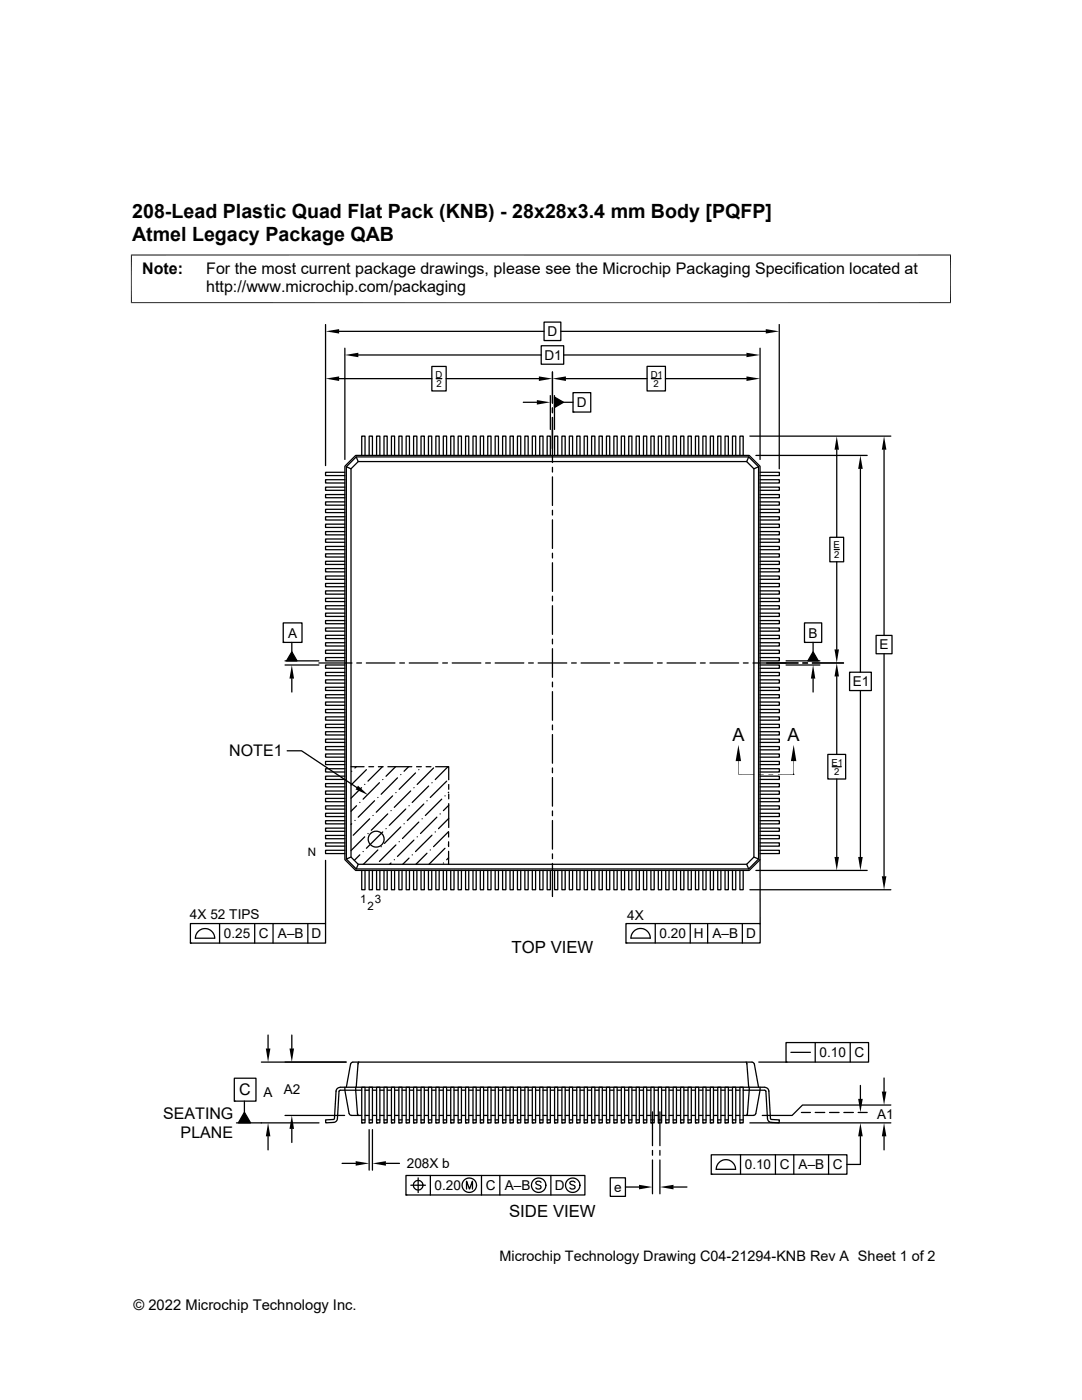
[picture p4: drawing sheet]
<svg xmlns="http://www.w3.org/2000/svg" width="216mm" height="279mm" viewBox="0 0 216 279" stroke-linecap="round" stroke-linejoin="round" font-family="sans-serif">
<g fill="none" stroke="#000" stroke-width=".25">
<path d="M65 64.8v28.1M67.7 75.6h18.5M67.7 66.1h40.9M68.8 69.5v22.2M71.5 70.8h36.5M86.2 73.1h2.8v4.9h-2.8zM87 75.6h1.2M89 75.6h18.5M108 69h4.5v3.7h-4.5zM108.6 64.3h3.3v3.7h-3.3zM109.8 79v6.7M110.2 74.2v6.3"/>
<path d="M110.6 79.2l1.8 1.1-1.8 1zM110.6 79v6.7M111.9 66.1h40.9M112.5 70.8h36.4M112.9 75.6h16.2M114.3 78.4h3.6v3.8h-3.6zM129.1 73.1h3.7v4.9h-3.7zM130 75.6h1.9M132.8 75.6h16.1M151.7 69.5v22.2M155.5 64.8v28.8M68.8 94.3h-3.8v.6h3.8"/>
<path d="M68.8 95.7h-3.8v.7h3.8M68.8 97.2h-3.8v.7h3.8M68.8 98.7h-3.8v.6h3.8M69.1 93.2l.9 .4M69.1 93.2l2-2h78.3l2 2v78.2l-2 2h-78.3l-2-2zM70 93.6l1.5-1.5h77.5l1.4 1.5v77.4l-1.4 1.5h-77.5l-1.5-1.5zM71 90.9h78.5l2.2 2.1v78.6l-2.2 2.1h-78.5l-2.2-2.1v-78.6zM71.1 91.2l.4 .9M72.2 90.9v-3.9h.6v3.9M73.7 90.9v-3.9h.6v3.9M75.1 90.9v-3.9h.7v3.9M76.6 90.9v-3.9h.7v3.9"/>
<path d="M78.1 90.9v-3.9h.6v3.9M79.6 90.9v-3.9h.6v3.9M81 90.9v-3.9h.7v3.9M82.5 90.9v-3.9h.7v3.9M84 90.9v-3.9h.7v3.9M85.5 90.9v-3.9h.6v3.9M87 90.9v-3.9h.6v3.9M88.5 90.9v-3.9h.6v3.9M89.9 90.9v-3.9h.7v3.9M91.4 90.9v-3.9h.7v3.9M92.9 90.9v-3.9h.6v3.9M94.4 90.9v-3.9h.6v3.9"/>
<path d="M95.8 90.9v-3.9h.7v3.9M97.3 90.9v-3.9h.7v3.9M98.8 90.9v-3.9h.7v3.9M100.3 90.9v-3.9h.6v3.9M101.8 90.9v-3.9h.6v3.9M103.3 90.9v-3.9h.6v3.9M104.4 80.3h2.7M104.7 90.9v-3.9h.7v3.9M106.2 90.9v-3.9h.7v3.9M107.7 90.9v-3.9h.7v3.9M109.2 90.9v-3.9h.6v3.9M110.2 93.3v.9"/>
<path d="M110.2 95.2v5.7M110.2 81.4v1M110.2 83.3v9M110.7 90.9v-3.9h.6v3.9M112.1 90.9v-3.9h.7v3.9M112.4 80.3h1.9M113.6 90.9v-3.9h.7v3.9M114.3 82.2h.1M115.1 90.9v-3.9h.6v3.9M116.6 90.9v-3.9h.6v3.9M118 90.9v-3.9h.7v3.9M119.5 90.9v-3.9h.7v3.9"/>
<path d="M121 90.9v-3.9h.7v3.9M122.5 90.9v-3.9h.6v3.9M124 90.9v-3.9h.6v3.9M125.5 90.9v-3.9h.6v3.9M126.9 90.9v-3.9h.7v3.9M128.4 90.9v-3.9h.7v3.9M129.9 90.9v-3.9h.6v3.9M131.4 90.9v-3.9h.6v3.9M132.8 90.9v-3.9h.7v3.9M134.3 90.9v-3.9h.7v3.9M135.8 90.9v-3.9h.7v3.9M137.3 90.9v-3.9h.6v3.9"/>
<path d="M138.8 90.9v-3.9h.6v3.9M140.3 90.9v-3.9h.6v3.9M141.7 90.9v-3.9h.7v3.9M143.2 90.9v-3.9h.6v3.9M144.7 90.9v-3.9h.6v3.9M146.2 90.9v-3.9h.6v3.9M147.6 90.9v-3.9h.7v3.9M149.4 91.2l-.4 .9M149.6 87h28.2M150.8 90.9h22.2M151.4 93.2l-1 .4M151.7 98.7h3.8v.6h-3.8"/>
<path d="M151.7 97.2h3.8v.7h-3.8M151.7 95.7h3.8v.7h-3.8M151.7 94.3h3.8v.6h-3.8M167 89.7v17.5M171.7 93.6v40.6M176.4 89.7v37.1M68.8 100.2h-3.8v.6h3.8M68.8 101.6h-3.8v.7h3.8M68.8 103.1h-3.8v.7h3.8M68.8 104.6h-3.8v.7h3.8M68.8 106.1h-3.8v.6h3.8M68.8 107.6h-3.8v.6h3.8"/>
<path d="M68.8 109.1h-3.8v.6h3.8M68.8 110.5h-3.8v.7h3.8M68.8 112h-3.8v.6h3.8M68.8 113.5h-3.8v.6h3.8M68.8 115h-3.8v.6h3.8M68.8 116.4h-3.8v.7h3.8M68.8 117.9h-3.8v.7h3.8M68.8 119.4h-3.8v.7h3.8M110.2 101.8v1M110.2 103.7v5.8M110.2 110.4v1M110.2 112.3v5.7"/>
<path d="M110.2 119v.9M151.7 119.4h3.8v.7h-3.8M151.7 117.9h3.8v.7h-3.8M151.7 116.4h3.8v.7h-3.8M151.7 115h3.8v.6h-3.8M151.7 113.5h3.8v.6h-3.8M151.7 112h3.8v.6h-3.8M151.7 110.5h3.8v.7h-3.8M151.7 109.1h3.8v.6h-3.8M151.7 107.6h3.8v.6h-3.8M151.7 106.1h3.8v.6h-3.8M151.7 104.6h3.8v.7h-3.8"/>
<path d="M151.7 103.1h3.8v.7h-3.8M151.7 101.6h3.8v.7h-3.8M151.7 100.2h3.8v.6h-3.8M165.6 107.2h2.7v4.9h-2.7zM166.5 109.7h1M167 112.1v17.5M56.5 124.3h3.8v3.9h-3.8zM56.5 128.2h.1M56.9 132.7h6.7M56.9 131.9h6.7M58.2 130.1l1.1 1.8h-2.1zM58.2 128.2v1.9"/>
<path d="M58.2 135.4v2.7M63.6 132.3h6.6M68.8 120.9h-3.8v.6h3.8M68.8 122.4h-3.8v.6h3.8M68.8 123.8h-3.8v.7h3.8M68.8 125.3h-3.8v.7h3.8M68.8 126.8h-3.8v.6h3.8M68.8 128.3h-3.8v.6h3.8M68.8 129.8h-3.8v.6h3.8M68.8 131.2h-3.8v.7h3.8M68.8 132.7h-3.8v.7h3.8M68.8 134.2h-3.8v.7h3.8"/>
<path d="M68.8 135.7h-3.8v.6h3.8M68.8 137.2h-3.8v.6h3.8M68.8 138.6h-3.8v.7h3.8M71.2 132.3h.9M73.1 132.3h5.7M79.8 132.3h.9M81.7 132.3h5.7M88.3 132.3h1M90.2 132.3h5.7M96.9 132.3h1M98.8 132.3h5.7M105.5 132.3h.9"/>
<path d="M107.4 132.3h5.7M110.2 120.9v5.7M110.2 127.6v.9M110.2 129.5v5.7M110.2 136.1v1M110.2 138v5.7M114 132.3h1M116 132.3h5.7M122.6 132.3h1M124.5 132.3h5.7M131.2 132.3h.9M133.1 132.3h5.7"/>
<path d="M139.8 132.3h.9M141.7 132.3h5.7M148.3 132.3h1M151.7 138.6h3.8v.7h-3.8M151.7 137.2h3.8v.6h-3.8M151.7 135.7h3.8v.6h-3.8M151.7 134.2h3.8v.7h-3.8M151.7 132.7h3.8v.7h-3.8M151.7 131.2h3.8v.7h-3.8M151.7 129.8h3.8v.6h-3.8M151.7 128.3h3.8v.6h-3.8M151.7 126.8h3.8v.6h-3.8"/>
<path d="M151.7 125.3h3.8v.7h-3.8M151.7 123.8h3.8v.7h-3.8M151.7 122.4h3.8v.6h-3.8M151.7 120.9h3.8v.6h-3.8M156.8 132.7h6.8M156.8 131.9h6.8M159.2 132.3h-9M160.2 132.3h.9M160.5 124.3h3.5v3.9h-3.5zM160.5 128.2h.1M162.1 132.3h6.2M162.2 130.1l1.1 1.8h-2.1z"/>
<path d="M162.2 128.2v1.9M162.2 135.4v2.7M167 135v15.6M169.5 134.2h4.4v3.6h-4.4zM171.7 137.8v33.2M174.8 126.8h3.2v3.7h-3.2zM176.4 130.5v44.4M57.3 149.8h2.9l11 7.4M68.8 140.1h-3.8v.7h3.8M68.8 141.6h-3.8v.6h3.8M68.8 143.1h-3.8v.6h3.8M68.8 144.5h-3.8v.7h3.8"/>
<path d="M68.8 146h-3.8v.7h3.8M68.8 147.5h-3.8v.7h3.8M68.8 149h-3.8v.6h3.8M68.8 150.5h-3.8v.6h3.8M68.8 152h-3.8v.6h3.8M68.8 153.4h-3.8v.7h3.8M68.8 154.9h-3.8v.7h3.8M68.8 156.4h-3.8v.6h3.8M68.8 157.9h-3.8v.6h3.8M68.8 159.3h-3.8v.7h3.8M70 153h2.6M70.2 153.9h.1"/>
<path d="M71.1 153l-.3 .3M72.1 157.2l-2.1 2.1M72.8 156.5h.1M73.1 153.6l-3.1 3.1M73.6 153h.9M74.7 159.8l-3.2 3.3M75.4 159.2h.1M75.5 153h1M75.7 156.2l-3.2 3.3M76.3 153l-2.9 2.9M76.4 155.6h.1M77.4 153h4.8"/>
<path d="M78.3 158.8l-3.2 3.3M78.9 153l-1.9 1.9M79 158.2h.1M79.3 155.2l-3.2 3.3M80 154.6h.1M81.5 153l-.9 .9M81.9 157.9l-3.2 3.2M82.6 157.2h.1M82.9 154.3l-3.2 3.2M83.1 153h1M83.6 153.6h.1M85 153h1"/>
<path d="M85.2 159.8h.1M85.5 156.9l-3.2 3.2M86.2 156.2h.1M86.5 153.3l-3.3 3.2M86.9 153h2.6v2.6M88.1 159.5l-3.2 3.3M88.8 158.8h.1M89.1 155.9l-3.2 3.3M89.4 153l-2.6 2.6M89.5 158.1v.1M89.5 156.6v.9M89.5 158.5v.9"/>
<path d="M110.2 144.7v.9M110.2 146.6v5.7M110.2 153.3v.9M110.2 155.2v5.7M151.7 159.3h3.8v.7h-3.8M151.7 157.9h3.8v.6h-3.8M151.7 156.4h3.8v.6h-3.8M151.7 154.9h3.8v.7h-3.8M151.7 153.4h3.8v.7h-3.8M151.7 152h3.8v.6h-3.8M151.7 150.5h3.8v.6h-3.8M151.7 149h3.8v.6h-3.8"/>
<path d="M151.7 147.5h3.8v.7h-3.8M151.7 146h3.8v.7h-3.8M151.7 144.5h3.8v.7h-3.8M151.7 143.1h3.8v.6h-3.8M151.7 141.6h3.8v.6h-3.8M151.7 140.1h3.8v.7h-3.8M158.4 154.5h.1M165.2 150.6h3.5v4.9h-3.5zM166.1 153h1.8M167 155.5v15.5M65 171.7v12.6M68.8 160.8h-3.8v.7h3.8"/>
<path d="M68.8 162.3h-3.8v.7h3.8M68.8 163.8h-3.8v.6h3.8M68.8 165.3h-3.8v.6h3.8M68.8 166.7h-3.8v.7h3.8M68.8 168.2h-3.8v.7h3.8M68.8 169.7h-3.8v.6h3.8M70 171l-.9 .4M70.2 164.4l-.2 .1M70.8 163.7h.1M71.1 160.8l-1.1 1.1M71.5 172.5l-.4 .9M71.8 160.1h.1"/>
<path d="M71.8 170.6l-1.1 1.1M72.2 173.7v3.9h.6v-3.9M72.5 169.9h.1M72.8 167l-2.8 2.8M73.4 166.3h.1M73.7 173.7v3.9h.6v-3.9M73.8 163.4l-3.3 3.3M74.4 162.8h.1M75.1 173.7v3.9h.7v-3.9M75.4 169.6l-2.9 2.9M76.1 169h.1M76.4 166l-3.3 3.3"/>
<path d="M76.6 173.7v3.9h.7v-3.9M77 165.4h.1M77.4 162.4l-3.3 3.3M78 161.8h.1M78 172.2l-.3 .3M78.1 173.7v3.9h.6v-3.9M78.7 171.6h.1M79 168.6l-3.3 3.3M79.6 173.7v3.9h.6v-3.9M79.7 168h.1M80 165l-3.3 3.3M80.6 164.4h.1"/>
<path d="M81 161.5l-3.3 3.2M81 173.7v3.9h.7v-3.9M81.6 160.8h.1M81.6 171.3l-1.2 1.2M82.3 170.6h.1M82.5 173.7v3.9h.7v-3.9M82.6 167.7l-3.3 3.2M83.2 167h.1M83.6 164.1l-3.3 3.2M84 173.7v3.9h.7v-3.9M84.2 163.4h.1M84.6 160.5l-3.3 3.2"/>
<path d="M85.2 170.3l-2.2 2.2M85.5 173.7v3.9h.6v-3.9M85.9 169.6h.1M86.2 166.7l-3.3 3.2M86.8 166h.1M87 173.7v3.9h.6v-3.9M87.2 163.1l-3.3 3.2M87.8 162.4h.1M88.5 173.7v3.9h.6v-3.9M88.5 172.2h.1M88.8 169.3l-3.2 3.2M89.5 168.6h.1"/>
<path d="M89.5 166l-3 3M89.5 171.2l-.4 .4M89.5 166.1v.9M89.5 168v1M89.5 169.9v2.6M89.5 160.7l-1 1.1M89.5 163.3l-2 2.1M89.5 160.4v4.7M89.9 173.7v3.9h.7v-3.9M91.4 173.7v3.9h.7v-3.9M92.9 173.7v3.9h.6v-3.9M94.4 173.7v3.9h.6v-3.9"/>
<path d="M95.8 173.7v3.9h.7v-3.9M97.3 173.7v3.9h.7v-3.9M98.8 173.7v3.9h.7v-3.9M100.3 173.7v3.9h.6v-3.9M101.8 173.7v3.9h.6v-3.9M103.3 173.7v3.9h.6v-3.9M104.7 173.7v3.9h.7v-3.9M106.2 173.7v3.9h.7v-3.9M107.7 173.7v3.9h.7v-3.9M109.2 173.7v3.9h.6v-3.9M110.2 161.8v1M110.2 163.7v5.8"/>
<path d="M110.2 170.4v1M110.2 172.3v6.6M110.7 173.7v3.9h.6v-3.9M112.1 173.7v3.9h.7v-3.9M113.6 173.7v3.9h.7v-3.9M115.1 173.7v3.9h.6v-3.9M116.6 173.7v3.9h.6v-3.9M118 173.7v3.9h.7v-3.9M119.5 173.7v3.9h.7v-3.9M121 173.7v3.9h.7v-3.9M122.5 173.7v3.9h.6v-3.9M124 173.7v3.9h.6v-3.9"/>
<path d="M125.5 173.7v3.9h.6v-3.9M126.9 173.7v3.9h.7v-3.9M128.4 173.7v3.9h.7v-3.9M129.9 173.7v3.9h.6v-3.9M131.4 173.7v3.9h.6v-3.9M132.8 173.7v3.9h.7v-3.9M134.3 173.7v3.9h.7v-3.9M135.8 173.7v3.9h.7v-3.9M137.3 173.7v3.9h.6v-3.9M138.8 173.7v3.9h.6v-3.9M140.3 173.7v3.9h.6v-3.9M141.7 173.7v3.9h.7v-3.9"/>
<path d="M143.2 173.7v3.9h.6v-3.9M144.7 173.7v3.9h.6v-3.9M146.2 173.7v3.9h.6v-3.9M147.6 173.7v3.9h.7v-3.9M149 172.5l.4 .9M149.6 177.6h28.2M150.4 171l1 .4M150.8 173.7h22.2M151.7 171.6v12.7M151.7 169.7h3.8v.6h-3.8M151.7 168.2h3.8v.7h-3.8M151.7 166.7h3.8v.7h-3.8"/>
<path d="M151.7 165.3h3.8v.6h-3.8M151.7 163.8h3.8v.6h-3.8M151.7 162.3h3.8v.7h-3.8M151.7 160.8h3.8v.7h-3.8M38 184.3h27v3.9h-27zM38 188.2h.1M39 187.2h3.8a1.93 1.93 0 0 0-1.9-1.9 1.93 1.93 0 0 0-1.9 1.9M43.8 184.3v3.9M50.8 184.3v3.9M54.5 184.3v3.9M61.4 184.3v3.9M124.9 184.3h26.8v3.9h-26.8z"/>
<path d="M124.9 188.2h.1M125.9 187.2h3.9a1.93 1.93 0 0 0-2-1.9 1.93 1.93 0 0 0-1.9 1.9M130.7 184.3v3.9M137.7 184.3v3.9M141.2 184.3v3.9M148.1 184.3v3.9M46.8 215.2h4.3v4.6h-4.3zM46.8 219.8h.1M48.8 219.8v2.2M52.2 212h16.9M53.5 206.6v2.7M58.2 206.6v2.7"/>
<path d="M67.1 217.8l-.4 5.4-.2 .2M67.1 217.8a.83 .83 0 0 1 .8-.8h84.7a.87 .87 0 0 1 .8 .8M68.8 217l.9 5.2M70 212.3l-.9 4.7M70.4 212l-.4 .3M70.4 212h79.7M71 217l.3 5.3 .2 .3M71.5 212.2l-.4 4.8M71.6 212l-.1 .2M72.2 217h.6v7.1h-.6zM72.2 217.6l-4.5 .1-.4 5.8-.6 .5-1.7 .1v-.6l1.5-.1M72.8 217.6h.9"/>
<path d="M73.7 217h.6v7.1h-.6zM74.3 217.6h.8M75.1 217h.7v7.1h-.7zM75.8 217.6h.8M76.6 217h.7v7.1h-.7zM77.3 217.6h.8M78.1 217h.6v7.1h-.6zM78.7 217.6h.9M79.6 217h.6v7.1h-.6zM80.2 217.6h.8M81 217h.7v7.1h-.7zM81.7 217.6h.8"/>
<path d="M82.5 217h.7v7.1h-.7zM83.2 217.6h.8M84 217h.7v7.1h-.7zM84.7 217.6h.8M85.5 217h.6v7.1h-.6zM86.1 217.6h.9M87 217h.6v7.1h-.6zM87.6 217.6h.9M88.5 217h.6v7.1h-.6zM89.1 217.6h.8M89.9 217h.7v7.1h-.7zM90.6 217.6h.8"/>
<path d="M91.4 217h.7v7.1h-.7zM92.1 217.6h.8M92.9 217h.6v7.1h-.6zM93.5 217.6h.9M94.4 217h.6v7.1h-.6zM95 217.6h.8M95.8 217h.7v7.1h-.7zM96.5 217.6h.8M97.3 217h.7v7.1h-.7zM98 217.6h.8M98.8 217h.7v7.1h-.7zM99.5 217.6h.8"/>
<path d="M100.3 217h.6v7.1h-.6zM100.9 217.6h.9M101.8 217h.6v7.1h-.6zM102.4 217.6h.9M103.3 217h.6v7.1h-.6zM103.9 217.6h.8M104.7 217h.7v7.1h-.7zM105.4 217.6h.8M106.2 217h.7v7.1h-.7zM106.9 217.6h.8M107.7 217h.7v7.1h-.7zM108.4 217.6h.8"/>
<path d="M109.2 217h.6v7.1h-.6zM109.8 217.6h.9M110.7 217h.6v7.1h-.6zM111.3 217.6h.8M112.1 217h.7v7.1h-.7zM112.8 217.6h.8M113.6 217h.7v7.1h-.7zM114.3 217.6h.8M115.1 217h.6v7.1h-.6zM115.7 217.6h.9M116.6 217h.6v7.1h-.6zM117.2 217.6h.8"/>
<path d="M118 217h.7v7.1h-.7zM118.7 217.6h.8M119.5 217h.7v7.1h-.7zM120.2 217.6h.8M121 217h.7v7.1h-.7zM121.7 217.6h.8M122.5 217h.6v7.1h-.6zM123.1 217.6h.9M124 217h.6v7.1h-.6zM124.6 217.6h.9M125.5 217h.6v7.1h-.6zM126.1 217.6h.8"/>
<path d="M126.9 217h.7v7.1h-.7zM127.6 217.6h.8M128.4 217h.7v7.1h-.7zM129.1 217.6h.8M129.9 217h.6v7.1h-.6zM130.5 217.6h.9M131.4 217h.6v7.1h-.6zM132 217.6h.8M132.8 217h.7v7.1h-.7zM133.5 217.6h.8M134.3 217h.7v7.1h-.7zM135 217.6h.8"/>
<path d="M135.8 217h.7v7.1h-.7zM136.5 217.6h.8M137.3 217h.6v7.1h-.6zM137.9 217.6h.9M138.8 217h.6v7.1h-.6zM139.4 217.6h.9M140.3 217h.6v7.1h-.6zM140.9 217.6h.8M141.7 217h.7v7.1h-.7zM142.4 217.6h.8M143.2 217h.6v7.1h-.6zM143.8 217.6h.9"/>
<path d="M144.7 217h.6v7.1h-.6zM145.3 217.6h.9M146.2 217h.6v7.1h-.6zM146.8 217.6h.8M147.6 217h.7v7.1h-.7zM148.3 217.6l4.5 .1 .4 5.8 .6 .5 1.7 .1v-.6l-1.5-.1-.2-.1-.4-5.5M148.9 212l.1 .2M149 212.2v.1M149 212.3l.4 4.7M149.5 217l-.4 5.3M150.1 212l.4 .3 .9 4.7M151.4 212h5.4"/>
<path d="M151.7 217l-.9 5.2-.4 .4M156.8 208.1h16.5v3.9h-16.5zM156.8 212h.1M157.8 210h3.9M162.7 208.1v3.9M169.7 208.1v3.9M171.7 216.6v2.7M176.4 215.1v2.7M47.2 224.1h16.4M48.8 222l1.2 2.1h-2.4zM53.5 226.8v2.7M56.9 222.6h11.9"/>
<path d="M58.2 225.3v2.7M68.3 232.2h2.7M69.7 222.2l.4 .4M70.1 222.6h2.1M72.2 224.1h.1M72.2 223.5h.6M72.8 222.6h.9M73.7 224.1h.1M73.7 223.5h.6M73.7 225.4v8.1M74.3 222.6h.8M74.3 225.4v8.1"/>
<path d="M75.1 224.1h.1M75.1 223.5h.7M75.8 222.6h.8M76.6 224.1h.1M76.6 223.5h.7M77 232.2h2.7M77.3 222.6h.8M78.1 224.1h.1M78.1 223.5h.6M78.7 222.6h.9M79.6 224.1h.1M79.6 223.5h.6"/>
<path d="M80.2 222.6h.8M81 234.6h35.7v3.9h-35.7zM81 238.5h.1M81 224.1h.1M81 223.5h.7M81.7 222.6h.8M82 236.5h2.9M82.5 224.1h.1M82.5 223.5h.7M83.2 222.6h.8M83.4 235.1v2.9M84 224.1h.1"/>
<path d="M84 223.5h.7M84.7 222.6h.8M85.5 224.1h.1M85.5 223.5h.6M85.9 234.6v3.9M86.1 222.6h.9M87 224.1h.1M87 223.5h.6M87.6 222.6h.9M88.5 224.1h.1M88.5 223.5h.6M89.1 222.6h.8"/>
<path d="M89.9 224.1h.1M89.9 223.5h.7M90.6 222.6h.8M91.4 224.1h.1M91.4 223.5h.7M92.1 222.6h.8M92.9 224.1h.1M92.9 223.5h.6M93.1 237.3v-1.6l.6 1.6 .6-1.6v1.6M93.5 222.6h.9M94.4 224.1h.1M94.4 223.5h.6"/>
<path d="M95 222.6h.8M95.8 224.1h.1M95.8 223.5h.7M96.1 234.6v3.9M96.5 222.6h.8M97.3 224.1h.1M97.3 223.5h.7M98 222.6h.8M98.8 224.1h.1M98.8 223.5h.7M99.5 222.6h.8M99.7 234.6v3.9"/>
<path d="M100.3 224.1h.1M100.3 223.5h.6M100.9 222.6h.9M101.8 224.1h.1M101.8 223.5h.6M102.4 222.6h.9M103.3 224.1h.1M103.3 223.5h.6M103.9 222.6h.8M104.7 224.1h.1M104.7 223.5h.7M105.4 222.6h.8"/>
<path d="M106.2 224.1h.1M106.2 223.5h.7M106.9 222.6h.8M107.7 224.1h.1M107.7 223.5h.7M107.9 236a.58 .58 0 0 0-.5-.3 .58 .58 0 0 0-.5 .4l.2 .2 .7 .3a.36 .36 0 0 1 0 .6 .69 .69 0 0 1-.9-.1M108.4 222.6h.8M109.2 224.1h.1M109.2 223.5h.6M109.8 222.6h.9M109.9 234.6v3.9M110.7 224.1h.1"/>
<path d="M110.7 223.5h.6M111.3 222.6h.8M112.1 224.1h.1M112.1 223.5h.7M112.8 222.6h.8M113.6 224.1h.1M113.6 223.5h.7M114.3 222.6h.8M114.7 236a.58 .58 0 0 0-.5-.3 .58 .58 0 0 0-.5 .4l.2 .2 .7 .3a.36 .36 0 0 1 0 .6 .69 .69 0 0 1-.9-.1M115.1 224.1h.1M115.1 223.5h.6M115.7 222.6h.9"/>
<path d="M116.6 224.1h.1M116.6 223.5h.6M117.2 222.6h.8M118 224.1h.1M118 223.5h.7M118.7 222.6h.8M119.5 224.1h.1M119.5 223.5h.7M120.2 222.6h.8M121 224.1h.1M121 223.5h.7M121.7 222.6h.8"/>
<path d="M121.8 235.1h3v3.7h-3zM122.5 224.1h.1M122.5 223.5h.6M123.1 222.6h.9M124 224.1h.1M124 223.5h.6M124.6 222.6h.9M124.8 236.9h2.7M125.5 224.1h.1M125.5 223.5h.6M126.1 222.6h.8M126.9 224.1h.1"/>
<path d="M126.9 223.5h.7M127.6 222.6h.8M128.4 224.1h.1M128.4 223.5h.7M129.1 222.6h.8M129.9 224.1h.1M129.9 223.5h.6M130.2 221.9v6.7M130.2 229.6v.9M130.2 231.5v6.8M130.5 222.6h.9M131.4 224.1h.1"/>
<path d="M131.4 223.5h.6M131.7 221.9v6.7M131.7 229.6v.9M131.7 231.5v6.8M132 222.6h.8M132.8 224.1h.1M132.8 223.5h.7M133.5 222.6h.8M134.3 224.1h.1M134.3 223.5h.7M134.4 236.9h2.7M135 222.6h.8"/>
<path d="M135.8 224.1h.1M135.8 223.5h.7M136.5 222.6h.8M137.3 224.1h.1M137.3 223.5h.6M137.9 222.6h.9M138.8 224.1h.1M138.8 223.5h.6M139.4 222.6h.9M140.3 224.1h.1M140.3 223.5h.6M140.9 222.6h.8"/>
<path d="M141.7 224.1h.1M141.7 223.5h.7M141.9 230.5h27.1v3.8h-27.1zM141.9 234.3h.1M142.4 222.6h.8M143.2 224.1h.1M143.2 223.5h.6M143.8 222.6h.9M144.7 224.1h.1M144.7 223.5h.6M145.3 222.6h.9M146.2 224.1h.1"/>
<path d="M146.2 223.5h.6M146.8 233.4a1.93 1.93 0 0 0-2-2 1.93 1.93 0 0 0-1.9 2h3.9M146.8 222.6h.8M147.6 224.1h.1M147.6 223.5h.7M147.8 230.5v3.8M148.3 222.6h2.1M149.1 222.5l-.1 .1M149.1 222.4v.1M149.6 224.1h28.2M154.7 230.5v3.8M158.4 230.5v3.8"/>
<path d="M159.9 222h1.8M162.7 222h1.9M165.3 230.5v3.8M165.5 222h1.9M168.4 222h1.9M171.2 222h1.8M171.7 226.8v5.6h-2.7M176.4 226.8v2.7M177.8 220.5h-17.7l-2 2.1h-6"/>
<circle cx="75.1" cy="167.5" r="1.58"/>
<circle cx="83.4" cy="236.5" r=".96"/>
<circle cx="93.6" cy="236.5" r="1.44"/>
<circle cx="107.5" cy="236.5" r="1.44"/>
<circle cx="114.3" cy="236.5" r="1.44"/>
</g>
<g fill="#000">
<path d="M65 75.6l2.7-.5v.9zM65 66.1l2.7-.4v.9zM68.8 70.8l2.7-.4v.9zM107.1 79.8l2.7 .5-2.7 .5zM107.5 75.1l2.7 .5-2.7 .4zM110.2 75.6l2.7-.5v.9zM148.9 75.1l2.8 .5-2.8 .4zM148.9 70.4l2.8 .4-2.8 .5zM152.8 65.7l2.7 .4-2.7 .5zM110.6 79.2l1.8 1.1-1.8 1zM167 87l.4 2.7h-.9zM171.7 90.9l.4 2.7h-.9z"/>
<path d="M176.4 87l.5 2.7h-.9zM58.2 132.7l.5 2.7h-.9zM58.2 130.1l1.1 1.8h-2.1zM162.2 132.7l.5 2.7h-.9zM162.2 130.1l1.1 1.8h-2.1zM166.5 129.6h.9l-.4 2.7zM167 132.3l.4 2.7h-.9zM71.4 156.8l2 1.9-2.4-1.2zM147.3 148.7l.6 3.2h-1.1zM151.4 154.5h1l-1 .1zM151.4 154.6l1-.1v.1zM153.3 154.5h1l-1 .1z"/>
<path d="M153.3 154.6l1-.1v.1zM158.4 148.7l.5 3.2h-1.1zM166.5 171h.9l-.4 2.7zM171.2 171h.9l-.4 2.7zM176 174.9h.9l-.5 2.7zM53 209.3h1l-.5 2.7zM57.8 209.3h.9l-.5 2.7zM171.2 219.3h.9l-.4 2.7zM176 217.8h.9l-.5 2.7zM48.8 222l1.2 2.1h-2.4zM53.5 224.1l.5 2.7h-1zM58.2 222.6l.5 2.7h-.9z"/>
<path d="M71 231.7l2.7 .5-2.7 .4zM74.3 232.2l2.7-.5v.9zM127.5 236.5l2.7 .4-2.7 .5zM131.7 236.9l2.7-.4v.9zM171.7 224.1l.4 2.7h-.9zM176.4 224.1l.5 2.7h-.9z"/>
</g>
<path d="M26.1 50.9h163.7M26.2 50.8v9.7M189.7 50.8v9.7M26.1 60.4h163.7M147.3 151.9v2.6M147.3 154.5h3.2M155.2 154.5h3.2M158.4 151.9v2.7" fill="none" stroke="#000" stroke-width=".2"/>
<g font-size="3.9">
<text x="26.4" y="43.5">208-Lead Plastic Quad Flat Pack (KNB) - 28x28x3.4 mm Body [PQFP]</text>
<text x="26.4" y="48.1">Atmel Legacy Package QAB</text>
</g>
<g font-size="3.6">
<text x="146.1" y="148">A</text>
<text x="157.2" y="148">A</text>
</g>
<g font-size="3.3">
<text x="102" y="190.2">TOP VIEW</text>
<text x="101.6" y="242.8">SIDE VIEW</text>
</g>
<g font-size="3.2">
<text x="28.4" y="54.7">Note:</text>
<text x="41.1" y="58.3">http://www.microchip.com/packaging</text>
<text x="41.1" y="54.7">For the most current package drawings, please see the Microchip Packaging Specification located at</text>
<text x="45.7" y="151">NOTE1</text>
<text x="47.8" y="218.6">C</text>
<text x="32.5" y="223.3">SEATING</text>
<text x="36" y="227.1">PLANE</text>
</g>
<g font-size="2.9">
<text x="99.7" y="251.7">Microchip Technology Drawing C04-21294-KNB Rev A Sheet 1 of 2</text>
<text x="26.6" y="261.3">© 2022 Microchip Technology Inc.</text>
</g>
<g font-size="2.7">
<text x="108.6" y="71.8">D1</text>
<text x="109.2" y="67.1">D</text>
<text x="115.1" y="81.3">D</text>
<text x="57.5" y="127.2">A</text>
<text x="161.3" y="127.2">B</text>
<text x="175.5" y="129.6">E</text>
<text x="170.2" y="136.9">E1</text>
<text x="37.9" y="183.3">4X 52 TIPS</text>
<text x="125.2" y="183.5">4X</text>
<text x="44.7" y="187.2">0.25</text>
<text x="51.7" y="187.2">C</text>
<text x="55.5" y="187.2">A–B</text>
<text x="62.2" y="187.2">D</text>
<text x="131.6" y="187.2">0.20</text>
<text x="138.5" y="187.2">H</text>
<text x="142.2" y="187.2">A–B</text>
<text x="148.9" y="187.2">D</text>
<text x="163.5" y="211">0.10</text>
<text x="170.5" y="211">C</text>
<text x="52.6" y="219">A</text>
<text x="56.6" y="218.2">A2</text>
<text x="175" y="223.3">A1</text>
<text x="81.2" y="233.1">208X b</text>
<text x="148.6" y="233.4">0.10</text>
<text x="155.6" y="233.4">C</text>
<text x="159.4" y="233.4">A–B</text>
<text x="166.2" y="233.4">C</text>
<text x="86.7" y="237.5">0.20</text>
<text x="96.9" y="237.5">C</text>
<text x="100.7" y="237.5">A–B</text>
<text x="110.7" y="237.5">D</text>
<text x="122.5" y="237.9">e</text>
</g>
<g font-size="2.3">
<text x="61.4" y="170.9">N</text>
<text x="71.9" y="180.1">1</text>
<text x="73.3" y="181.6">2</text>
<text x="74.8" y="180.1">3</text>
</g>
<g font-size="1.9">
<text x="86.9" y="75.4">D</text>
<text x="87.1" y="77.2">2</text>
<text x="129.8" y="75.4">D1</text>
<text x="130.4" y="77.2">2</text>
<text x="166.3" y="109.5">E</text>
<text x="166.5" y="111.3">2</text>
<text x="165.9" y="152.8">E1</text>
<text x="166.5" y="154.6">2</text>
</g>
</svg>
